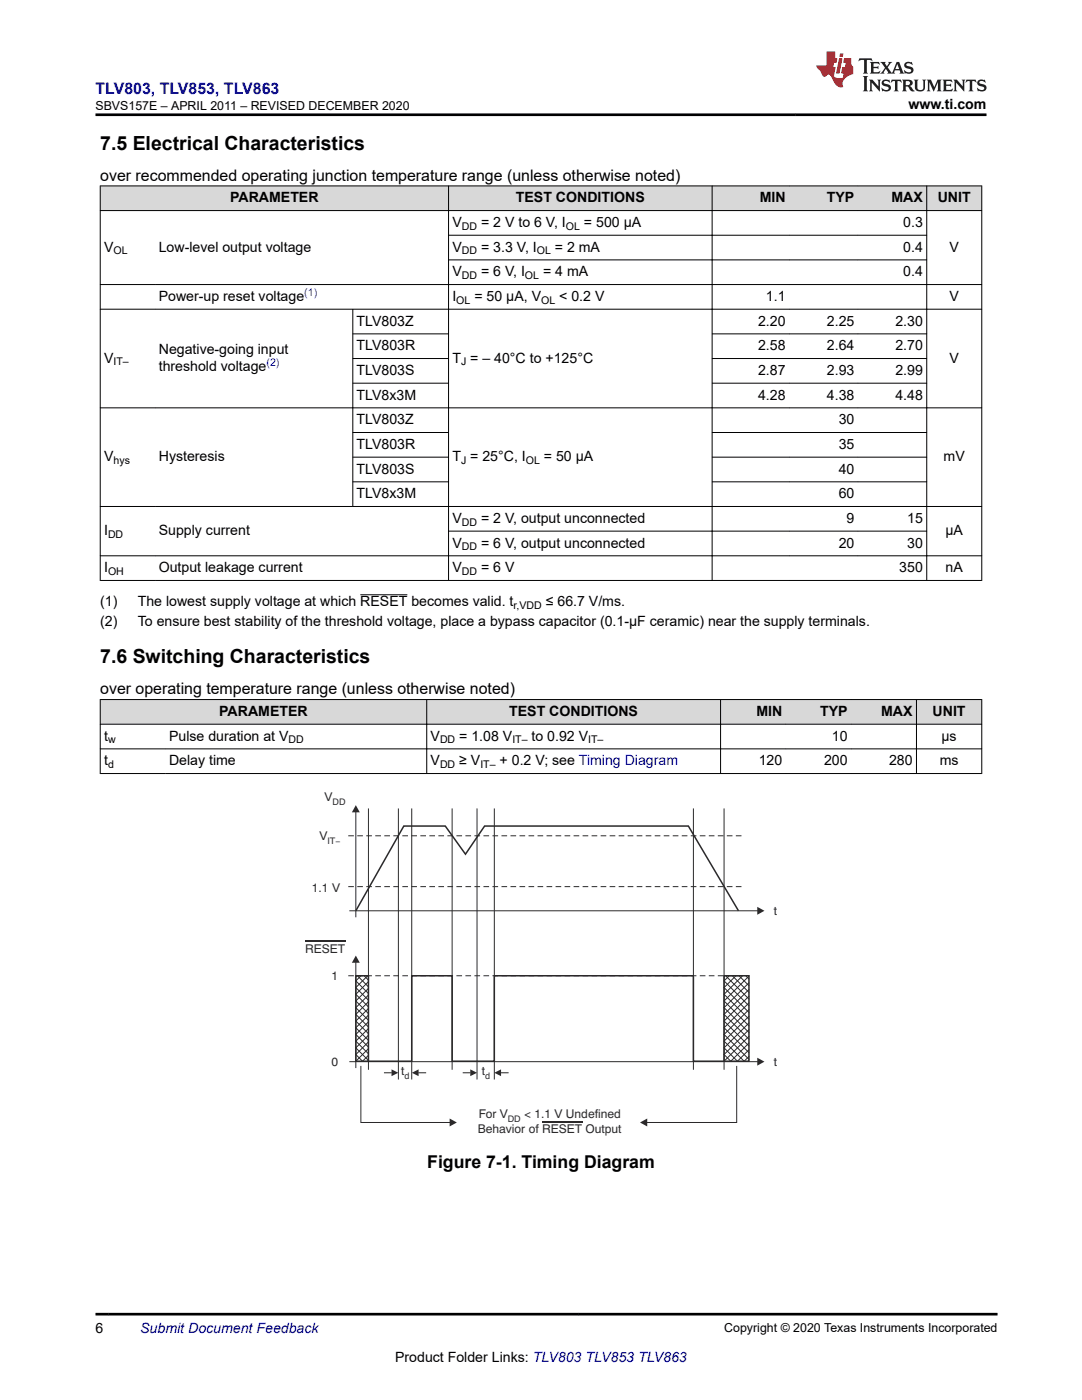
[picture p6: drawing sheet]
<svg xmlns="http://www.w3.org/2000/svg" width="216mm" height="279mm" viewBox="0 0 216 279" stroke-linecap="round" stroke-linejoin="round" font-family="sans-serif">
<g fill="#d8d8d8">
<path d="M20 37.1h175.9v4.9h-175.9z" fill-rule="evenodd"/>
<path d="M20.1 37.2h69.3v4.8h-69.3z" fill-rule="evenodd"/>
<path d="M89.6 37.2h52.4v4.8h-52.4z" fill-rule="evenodd"/>
<path d="M142.2 37.2h15.3v4.8h-15.3z" fill-rule="evenodd"/>
<path d="M157.5 37.2h13.7v4.8h-13.7z" fill-rule="evenodd"/>
<path d="M171.2 37.2h13.7v4.8h-13.7z" fill-rule="evenodd"/>
<path d="M185 37.2h10.8v4.8h-10.8z" fill-rule="evenodd"/>
</g>
<g fill="none" stroke="#000" stroke-width=".2">
<path d="M19.9 37.1h176.1M20 37v78.9M89.5 37v78.9M142.1 37v78.9M184.9 37v78.9M195.9 37v78.9M19.9 42h176.1M19.9 56.8h176.1M89.4 46.9h95.6M89.4 51.9h95.6M19.9 61.7h176.1M70.3 66.6h19.3"/>
<path d="M70.3 71.6h19.3M70.3 76.5h19.3M70.4 61.6v39.5M142 66.6h43M142 71.6h43M142 76.5h43M19.9 81.4h176.1M70.3 86.3h19.3M70.3 91.2h19.3M70.3 96.2h19.3M142 86.3h43M142 91.2h43"/>
<path d="M142 96.2h43M19.9 101.1h176.1M19.9 110.9h176.1M19.9 115.8h176.1M71.9 118.7h9.4M89.4 106h95.6"/>
</g>
<g fill="#d8d8d8">
<path d="M20 139.6h175.9v4.9h-175.9z" fill-rule="evenodd"/>
<path d="M20.1 139.7h65v4.8h-65z" fill-rule="evenodd"/>
<path d="M85.2 139.7h58.5v4.8h-58.5z" fill-rule="evenodd"/>
<path d="M143.8 139.7h13v4.8h-13z" fill-rule="evenodd"/>
<path d="M156.8 139.7h13v4.8h-13z" fill-rule="evenodd"/>
<path d="M169.8 139.7h13v4.8h-13z" fill-rule="evenodd"/>
<path d="M182.9 139.7h12.9v4.8h-12.9z" fill-rule="evenodd"/>
</g>
<path d="M19.9 139.6h176.1M20 139.6v14.8M85.1 139.6v14.8M143.8 139.6v14.8M182.9 139.6v14.8M195.9 139.6v14.8M19.9 144.5h176.1M19.9 149.5h176.1M19.9 154.4h176.1" fill="none" stroke="#000" stroke-width=".2"/>
<g fill="none" stroke="#2b292a" stroke-width=".2">
<path d="M71.3 194.7l2.2 2.2M72 194.7l-1 1.1 2.5 2.5M72.6 194.7l.9 .9M73.4 194.7l-2.4 2.4 2.5 2.5M73.5 199.9l-2.5 2.5 2.5 2.6M73.5 198.6l-2.5 2.5 2.5 2.5M73.5 197.2l-2.5 2.6 2.5 2.5M73.5 195.9l-2.5 2.5 2.5 2.6M144.8 194.7l4.6 4.7M145.5 194.7l-1 1.1 4.9 4.9M146.1 194.7l3.3 3.4M146.8 194.7l-2.3 2.4 4.9 5"/>
<path d="M147.5 194.7l1.9 2M148.2 194.7l-3.7 3.7 4.9 5M148.8 194.7l.6 .7M149.4 198.8l-4.9 5 4.9 4.9M149.4 197.5l-4.9 4.9 4.9 5M149.4 196.1l-4.9 5 4.9 5M149.4 194.8l-4.9 5 4.9 4.9M69.7 211.9h81.5M71 211.8h.1M73.5 207.9l-2.5 2.6 1.3 1.3 1.2-1.2M73.5 209.3l-2.5 2.5M73.5 206.6l-2.5 2.5 2.5 2.5"/>
<path d="M73.5 205.3l-2.5 2.5 2.5 2.5M73.5 203.9l-2.5 2.5 2.5 2.6M73.5 202.6l-2.5 2.5 2.5 2.5M73.5 201.3l-2.5 2.5 2.5 2.5M144.5 206.4l4.9 5M149.4 202.8l-4.9 5 4 4 .9-1M149.4 204.2l-4.9 4.9 2.7 2.7 2.2-2.3M149.4 205.5l-4.9 5 1.3 1.3 3.6-3.6M149.4 206.8l-4.9 5M149.4 201.5l-4.9 4.9M149.4 200.1l-4.9 5 4.9 5"/>
</g>
<path d="M71 181.8l9.6-16.9h8.2l4.1 5.6 3.8-5.6h40.7l10 16.9" fill="none" stroke="#2b292a" stroke-width=".3"/>
<path d="M151.1 211.1l1.4 .8-1.4 .8z" fill="#2b292a"/>
<path d="M69.7 181.8h81.5" fill="none" stroke="#2b292a" stroke-width=".2"/>
<path d="M151.1 181l1.4 .8-1.4 .8z" fill="#2b292a"/>
<path d="M69.5 176.9h78.9" fill="none" stroke="#2b292a" stroke-width=".2" stroke-dasharray="1.1 .7" stroke-linecap="butt"/>
<path d="M76.6 214.1h1.6" fill="none" stroke="#2b292a" stroke-width=".2"/>
<path d="M78.1 213.4l1.4 .7-1.4 .7z" fill="#2b292a"/>
<path d="M60.9 187.9h8" fill="none" stroke="#2b292a" stroke-width=".24"/>
<path d="M83.5 214.1h1.5" fill="none" stroke="#2b292a" stroke-width=".2"/>
<path d="M82.2 214.1l1.3-.7v1.4z" fill="#2b292a"/>
<path d="M108.2 223.9h8" fill="none" stroke="#2b292a" stroke-width=".24"/>
<path d="M92.3 214.1h1.6" fill="none" stroke="#2b292a" stroke-width=".2"/>
<path d="M93.8 213.4l1.4 .7-1.4 .7z" fill="#2b292a"/>
<path d="M99.9 214.1h1.6" fill="none" stroke="#2b292a" stroke-width=".2"/>
<path d="M98.6 214.1l1.4-.7v1.4z" fill="#2b292a"/>
<path d="M71 192v21.2" fill="none" stroke="#2b292a" stroke-width=".2"/>
<path d="M71 190.7l.8 1.4h-1.6z" fill="#2b292a"/>
<path d="M71 162v21.1" fill="none" stroke="#2b292a" stroke-width=".2"/>
<path d="M71 160.7l.8 1.4h-1.6z" fill="#2b292a"/>
<path d="M72 212.7v11.3h17.8" fill="none" stroke="#2b292a" stroke-width=".2"/>
<path d="M89.7 223.2l1.5 .8-1.5 .8z" fill="#2b292a"/>
<path d="M147 212.7v11.3h-18" fill="none" stroke="#2b292a" stroke-width=".2"/>
<path d="M127.7 224l1.4-.8v1.6z" fill="#2b292a"/>
<path d="M73.5 161.3v52.2M79.5 161.3v54.1M82.2 161.3v54.1M90.2 161.3v52.2M95.2 161.3v54.1M98.6 161.3v54.1M138.4 161.3v52.2M144.5 161.3v52.2" fill="none" stroke="#2b292a" stroke-width=".2"/>
<path d="M69.5 166.8h78.9M69.5 194.7h78.9" fill="none" stroke="#2b292a" stroke-width=".2" stroke-dasharray="1.1 .7" stroke-linecap="butt"/>
<path d="M71 194.7h2.5v17.1h-2.5zM82.2 194.7h8v17.1h8.4v-17.1h39.8M82.2 194.7v17.1h-8.7M138.4 194.9v16.9h6.1M144.5 194.7h4.9v17.1h-4.9z" fill="none" stroke="#2b292a" stroke-width=".3"/>
<path d="M171.5 11.6l-.2 .6 .5-.2h.6v.1v2.2l-.2 .4h1l-.2-.4v-2.2v-.1h.5l.6 .2-.2-.6zM173.6 12.4l.2 .3v1.6l-.2 .4h1.9l.1-.6a1.08 1.08 0 0 1-1.3 .2v-.7h.6l.4 .2v-.7l-.4 .2h-.6v-.5l.2-.2a1 1 0 0 1 1 .3l-.1-.5zM175.7 12.4l.9 1.1-1 1.2h.9l-.2-.2 .5-.8 .4 .8-.2 .2h1.6l-.2-.2 .2-.5h.9l.1 .5-.1 .2h.9l-.2-.4-.8-1.9h-.5l-.9 2.1-.9-1.1 .9-1h-.8l.2 .2-.4 .6-.4-.6 .2-.2zM179 12.8l.4 1h-.7zM180.7 12.5a.65 .65 0 0 0-.2 .7 .65 .65 0 0 0 .6 .5l.6 .1 .1 .3a.79 .79 0 0 1-.7 .4 .79 .79 0 0 1-.7-.5l.1 .7 .2-.1a.93 .93 0 0 0 1.1 0 .93 .93 0 0 0 .4-.9 1.46 1.46 0 0 0-1.2-.6l-.1-.3a1.09 1.09 0 0 1 1.2 .2l-.2-.6-.1 .1-.5-.2zM172.2 15.2l.2 .4v2.2l-.2 .4h1l-.2-.4v-2.2l.2-.4zM173.4 15.9l.2 .4v1.5l-.2 .4h.8l-.3-.4 .1-1.3 1.6 1.8v-2l.2-.4h-.7l.1 .2 .1 1.1-1.2-1.3zM176.2 16a.65 .65 0 0 0-.2 .8 .65 .65 0 0 0 .6 .4l.6 .2 .1 .2a.79 .79 0 0 1-.7 .4 .79 .79 0 0 1-.7-.5l.1 .7 .2-.1a.93 .93 0 0 0 1.1 .1 .93 .93 0 0 0 .4-1 1.46 1.46 0 0 0-1.2-.5l-.1-.4a1.09 1.09 0 0 1 1.2 .2l-.1-.6-.2 .1-.5-.1zM177.9 15.9l-.1 .6a.63 .63 0 0 1 .8-.3v1.6l-.3 .4h1l-.2-.4v-1.6a.66 .66 0 0 1 .8 .3l-.1-.6zM180 15.9l.2 .4v1.5l-.2 .4h1l-.2-.2-.1-.7h.5l.1 .2a.79 .79 0 0 0 1.2 .6l-1-.9a.61 .61 0 0 0 .6-.6 .61 .61 0 0 0-.5-.7zM180.8 16.2h.1a.47 .47 0 0 1 .5 .1 .47 .47 0 0 1 .1 .5l-.1 .1-.7 .1zM182.3 15.9l.2 .2a2.27 2.27 0 0 0 .4 2 1.04 1.04 0 0 0 1.7-.7v-1.3l.2-.2h-.8l.2 .4v1.1a.6 .6 0 0 1-.6 .6 .6 .6 0 0 1-.6-.6v-1.1l.3-.4zM184.9 15.9l.2 .4v1.5l-.2 .4h.8l-.3-.4v-1.4l.9 1.9 .9-1.9v1.4l-.3 .4h1l-.2-.4v-1.5l.2-.4h-.8l-.7 1.5-.6-1.5zM188.1 15.9l.2 .4v1.5l-.2 .4h1.9l.1-.6a1.09 1.09 0 0 1-1.3 .2v-.7h.6l.4 .2v-.6l-.4 .2h-.6v-.6l.2-.1a1.01 1.01 0 0 1 1 .3l-.1-.6zM190.2 15.9l.3 .4v1.5l-.3 .4h.8l-.2-.4v-1.3l1.6 1.8v-2l.2-.4h-.7l.2 .2v1.1l-1.2-1.3zM192.8 15.9l-.1 .6a.63 .63 0 0 1 .8-.3v1.6l-.3 .4h1l-.2-.4v-1.6a.66 .66 0 0 1 .8 .3l-.1-.6zM195.2 16a.65 .65 0 0 0-.2 .8 .65 .65 0 0 0 .6 .4l.6 .2 .2 .2a.79 .79 0 0 1-.7 .4 .79 .79 0 0 1-.7-.5l.1 .7 .2-.1a.93 .93 0 0 0 1 .1 .93 .93 0 0 0 .5-1 1.46 1.46 0 0 0-1.3-.5v-.4a1.09 1.09 0 0 1 1.2 .2l-.2-.6-.2 .1-.5-.1z" fill="#231f20"/>
<path d="M164.9 10.3v2.7h-2l.1 .4 .8 1a.95 .95 0 0 0 1 .9 .59 .59 0 0 1 .5-.4 .59 .59 0 0 1 .5 .3l.4 .8a1.59 1.59 0 0 0 2.1 1.4 1.61 1.61 0 0 1 1-2.3l1-.3-.1-1.5a1.59 1.59 0 0 1-.3-1.7h-1.5l-.2 .9h.6l-.2 .9h-.5l-.2 .9v.3l.4 .1-.1 .9h-.7a.73 .73 0 0 1-1-.7l.3-1.5h-.5l.1-.9h.5l.2-.9h-.5v-1.3zM167.4 11.6l-.6 3.1h.7l.6-3.1zM167.6 10.7l-.1 .6h.7l.1-.6z" fill="#ed1c24"/>
<path d="M19.1 22.9h177.8M19.1 262.3h180" fill="none" stroke="#000" stroke-width=".53"/>
<g font-size="3.9">
<text x="20" y="29.9">7.5 Electrical Characteristics</text>
<text x="20" y="132.4">7.6 Switching Characteristics</text>
</g>
<text font-size="3.5" x="85.2" y="233.2">Figure 7-1. Timing Diagram</text>
<text font-size="3.2" fill="#00f" x="19.1" y="18.7">TLV803, TLV853, TLV863</text>
<g font-size="3.2">
<text x="20" y="36.1">over recommended operating junction temperature range (unless otherwise noted)</text>
<text x="20" y="138.6">over operating temperature range (unless otherwise noted)</text>
</g>
<g font-size="2.8">
<text x="181.3" y="21.8">www.ti.com</text>
<text x="45.9" y="40.4">PARAMETER</text>
<text x="102.9" y="40.4">TEST CONDITIONS</text>
<text x="151.6" y="40.4">MIN</text>
<text x="165" y="40.4">TYP</text>
<text x="177.9" y="40.4">MAX</text>
<text x="187.1" y="40.4">UNIT</text>
<text x="90.3" y="45.3">V</text>
<text x="96" y="45.3">= 2 V to 6 V, I</text>
<text x="116.5" y="45.3">= 500 µA</text>
<text x="180.2" y="45.3">0.3</text>
<text x="20.8" y="50.2">V</text>
<text x="31.7" y="50.2">Low-level output voltage</text>
<text x="90.3" y="50.2">V</text>
<text x="96" y="50.2">= 3.3 V, I</text>
<text x="110.7" y="50.2">= 2 mA</text>
<text x="180.2" y="50.2">0.4</text>
<text x="189.5" y="50.2">V</text>
<text x="90.3" y="55.1">V</text>
<text x="96" y="55.1">= 6 V, I</text>
<text x="108.4" y="55.1">= 4 mA</text>
<text x="180.2" y="55.1">0.4</text>
<text x="31.7" y="60.1">Power-up reset voltage</text>
<text x="71.2" y="65">TLV803Z</text>
<text x="90.3" y="60.1">I</text>
<text x="94.7" y="60.1">= 50 µA, V</text>
<text x="111.6" y="60.1">&lt; 0.2 V</text>
<text x="151.3" y="65">2.20</text>
<text x="152.8" y="60.1">1.1</text>
<text x="165" y="65">2.25</text>
<text x="178.7" y="65">2.30</text>
<text x="189.5" y="60.1">V</text>
<text x="31.7" y="70.7">Negative-going input</text>
<text x="71.2" y="69.9">TLV803R</text>
<text x="151.3" y="69.9">2.58</text>
<text x="165" y="69.9">2.64</text>
<text x="178.7" y="69.9">2.70</text>
<text x="20.8" y="72.4">V</text>
<text x="31.7" y="74.1">threshold voltage</text>
<text x="71.2" y="74.8">TLV803S</text>
<text x="90.3" y="72.4">T = – 40°C to +125°C</text>
<text x="151.3" y="74.8">2.87</text>
<text x="165" y="74.8">2.93</text>
<text x="178.7" y="74.8">2.99</text>
<text x="189.5" y="72.4">V</text>
<text x="71.2" y="79.7">TLV8x3M</text>
<text x="151.3" y="79.7">4.28</text>
<text x="165" y="79.7">4.38</text>
<text x="178.7" y="79.7">4.48</text>
<text x="71.2" y="89.6">TLV803R</text>
<text x="71.2" y="84.7">TLV803Z</text>
<text x="167.3" y="84.7">30</text>
<text x="167.3" y="89.6">35</text>
<text x="20.8" y="92.1">V</text>
<text x="31.7" y="92.1">Hysteresis</text>
<text x="71.2" y="94.5">TLV803S</text>
<text x="90.3" y="92.1">T = 25°C, I</text>
<text x="108.5" y="92.1">= 50 µA</text>
<text x="167.3" y="94.5">40</text>
<text x="188.3" y="92.1">mV</text>
<text x="71.2" y="99.4">TLV8x3M</text>
<text x="167.3" y="99.4">60</text>
<text x="20.8" y="106.8">I</text>
<text x="31.7" y="106.8">Supply current</text>
<text x="90.3" y="104.4">V</text>
<text x="96" y="104.4">= 2 V, output unconnected</text>
<text x="168.9" y="104.4">9</text>
<text x="181" y="104.4">15</text>
<text x="188.7" y="106.8">µA</text>
<text x="90.3" y="109.3">V</text>
<text x="96" y="109.3">= 6 V, output unconnected</text>
<text x="167.3" y="109.3">20</text>
<text x="181" y="109.3">30</text>
<text x="20.8" y="114.2">I</text>
<text x="31.7" y="114.2">Output leakage current</text>
<text x="90.3" y="114.2">V</text>
<text x="96" y="114.2">= 6 V</text>
<text x="179.4" y="114.2">350</text>
<text x="188.7" y="114.2">nA</text>
<text x="20" y="121">(1)</text>
<text x="20" y="124.9">(2)</text>
<text x="27.5" y="121">The lowest supply voltage at which RESET becomes valid. t</text>
<text x="27.5" y="124.9">To ensure best stability of the threshold voltage, place a bypass capacitor (0.1-µF ceramic) near the supply terminals.</text>
<text x="108.9" y="121">≤ 66.7 V/ms.</text>
<text x="43.7" y="142.9">PARAMETER</text>
<text x="101.6" y="142.9">TEST CONDITIONS</text>
<text x="150.9" y="142.9">MIN</text>
<text x="163.6" y="142.9">TYP</text>
<text x="175.8" y="142.9">MAX</text>
<text x="186.1" y="142.9">UNIT</text>
<text x="20.8" y="147.8">t</text>
<text x="33.7" y="147.8">Pulse duration at V</text>
<text x="85.9" y="147.8">V</text>
<text x="91.6" y="147.8">= 1.08 V</text>
<text x="106.1" y="147.8">to 0.92 V</text>
<text x="166" y="147.8">10</text>
<text x="187.9" y="147.8">µs</text>
<text x="20.8" y="152.7">t</text>
<text x="33.7" y="152.7">Delay time</text>
<text x="85.9" y="152.7">V</text>
<text x="91.6" y="152.7">≥ V</text>
<text x="99.7" y="152.7">+ 0.2 V; see Timing Diagram</text>
<text x="151.4" y="152.7">120</text>
<text x="164.4" y="152.7">200</text>
<text x="177.4" y="152.7">280</text>
<text x="187.5" y="152.7">ms</text>
<text x="19.1" y="266.1">6</text>
<text x="78.8" y="271.7">Product Folder Links: TLV803 TLV853 TLV863</text>
</g>
<text font-size="2.8" fill="#00f" x="28" y="266.1">Submit Document Feedback</text>
<g font-size="2.5">
<text x="19" y="21.9">SBVS157E – APRIL 2011 – REVISED DECEMBER 2020</text>
<text x="144.5" y="265.8">Copyright © 2020 Texas Instruments Incorporated</text>
</g>
<g font-size="2.4" fill="#2b292a">
<text x="64.7" y="159.9">V</text>
<text x="63.7" y="167.7">V</text>
<text x="62.2" y="178">1.1 V</text>
<text x="154.4" y="182.6">t</text>
<text x="60.9" y="190.1">RESET</text>
<text x="66.2" y="195.5">1</text>
<text x="66.2" y="212.8">0</text>
<text x="80.1" y="214.6">t</text>
<text x="96.1" y="214.6">t</text>
<text x="154.4" y="212.8">t</text>
<text x="95.4" y="226.1">Behavior of RESET Output</text>
<text x="95.5" y="223.1">For V</text>
<text x="104.6" y="223.1">&lt; 1.1 V Undefined</text>
</g>
<g font-size="2.1">
<text x="92.2" y="45.9">DD</text>
<text x="112.9" y="45.9">OL</text>
<text x="22.7" y="50.8">OL</text>
<text x="92.2" y="50.8">DD</text>
<text x="107.1" y="50.8">OL</text>
<text x="92.2" y="55.7">DD</text>
<text x="104.8" y="55.7">OL</text>
<text x="91.1" y="60.6">OL</text>
<text x="108" y="60.6">OL</text>
<text x="22.7" y="72.9">IT–</text>
<text x="92" y="72.9">J</text>
<text x="22.6" y="92.6">hys</text>
<text x="92" y="92.6">J</text>
<text x="104.9" y="92.6">OL</text>
<text x="21.6" y="107.4">DD</text>
<text x="92.2" y="104.9">DD</text>
<text x="92.2" y="109.8">DD</text>
<text x="21.6" y="114.8">OH</text>
<text x="92.2" y="114.8">DD</text>
<text x="102.5" y="121.6">r,VDD</text>
<text x="21.6" y="148.4">w</text>
<text x="57.6" y="148.4">DD</text>
<text x="87.8" y="148.4">DD</text>
<text x="102.2" y="148.4">IT–</text>
<text x="117.4" y="148.4">IT–</text>
<text x="21.6" y="153.3">d</text>
<text x="87.8" y="153.3">DD</text>
<text x="95.9" y="153.3">IT–</text>
</g>
<g font-size="2.1" fill="#00f">
<text x="60.7" y="59.1">(1)</text>
<text x="53.2" y="73.1">(2)</text>
</g>
<g font-size="1.8" fill="#2b292a">
<text x="66.3" y="160.6">DD</text>
<text x="65.3" y="168.4">IT-</text>
<text x="80.7" y="215.3">d</text>
<text x="96.8" y="215.3">d</text>
<text x="101.3" y="223.9">DD</text>
</g>
</svg>
